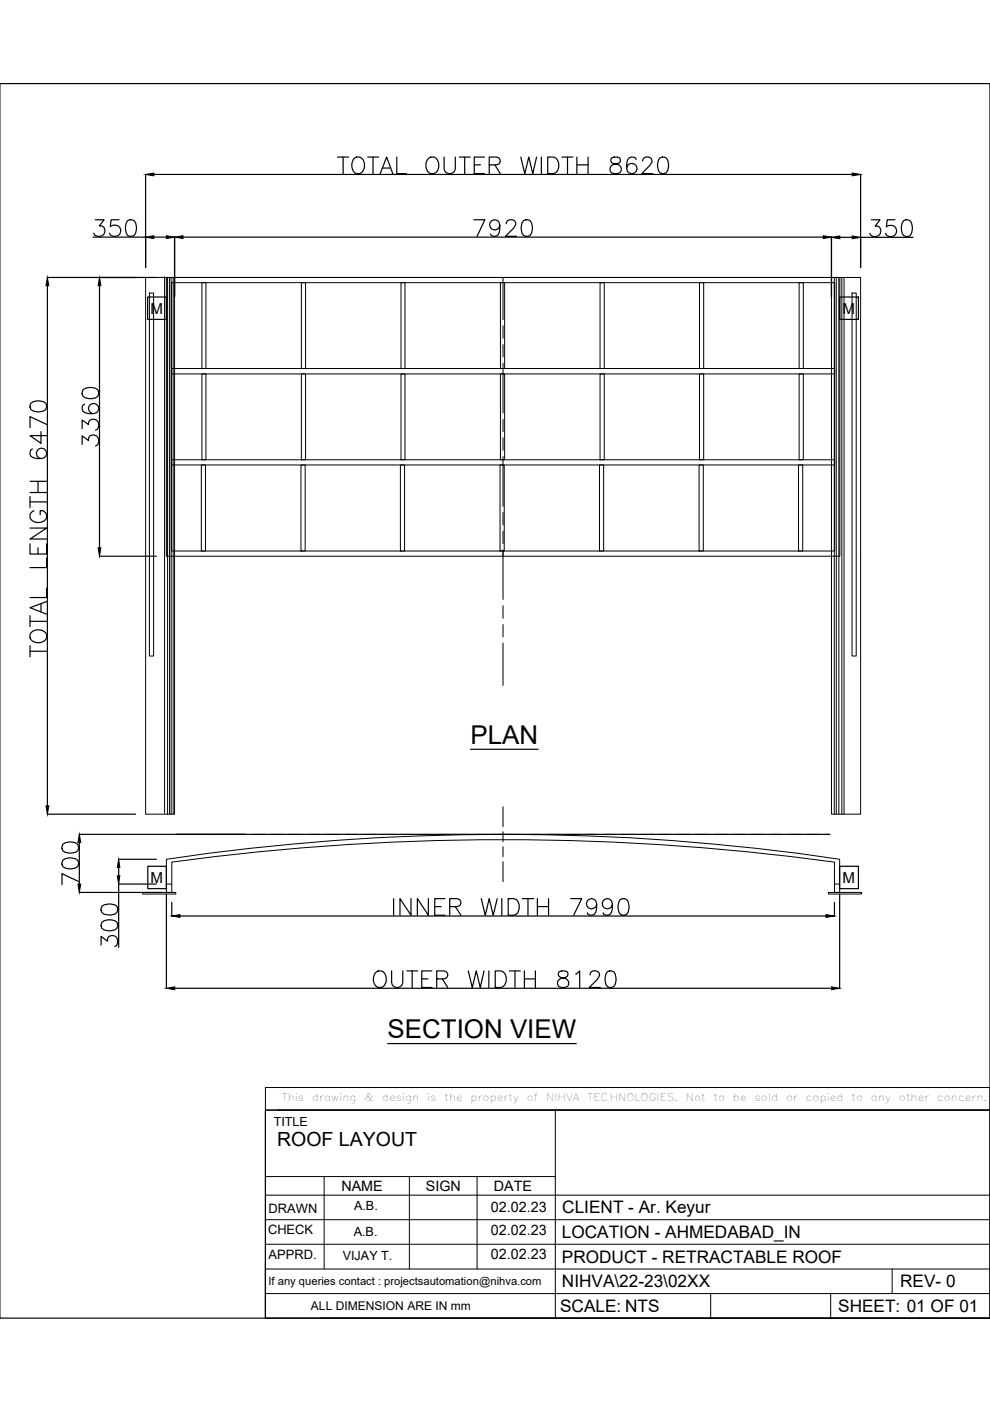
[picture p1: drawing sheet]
<svg xmlns="http://www.w3.org/2000/svg" width="210mm" height="297mm" viewBox="0 0 210 297" stroke-linecap="round" stroke-linejoin="round" font-family="sans-serif">
<!-- layer: 0 -->
<g fill="none" stroke="#000" stroke-width=".25">
<path d="M0 17.7h209.9v261.8h-209.9zM30.9 37v19.7M32.6 37h148.1M71.6 33.3h2.3M72.7 33.3v3.5M74.9 33.8a1.31 1.31 0 0 1 1.5-.5 1.31 1.31 0 0 1 .9 1.4 1.54 1.54 0 0 1-.4 1.6 1.54 1.54 0 0 1-1.7 .3 2.3 2.3 0 0 1-.3-2.8zM77.9 33.3h2.4M79.1 33.3v3.5M80.6 36.8l1.4-3.5 1.3 3.5M81.1 35.6h1.7M84.1 33.3v3.5h2.1M90.6 33.8a1.31 1.31 0 0 1 1.6-.5 1.31 1.31 0 0 1 .8 1.4 1.54 1.54 0 0 1-.3 1.6 1.54 1.54 0 0 1-1.7 .3 2.16 2.16 0 0 1-.4-2.8z"/>
<path d="M94.2 33.3v2.5a1.2 1.2 0 0 0 1.1 1 1.2 1.2 0 0 0 1.2-1v-2.5M97.4 33.3h2.3M98.5 33.3v3.5M100.6 35h1.3M102.7 33.3h-2.1v3.5h2.1M103.7 35h1.6l.5-.2a.84 .84 0 0 0 0-1.3l-.5-.2h-1.6v3.5M104.9 35l1.2 1.8M110.4 33.3l.9 3.5 .8-3.5 .9 3.5 .8-3.5M114.8 33.3v3.5M116.1 33.3h1.2a1.89 1.89 0 0 1 1.2 1.8 1.89 1.89 0 0 1-1.2 1.7h-1.2zM119.1 33.3h2.4M120.3 33.3v3.5"/>
<path d="M122.3 35h2.4M122.3 33.3v3.5M124.7 33.3v3.5M129.7 33.5a.72 .72 0 0 0 .3 1.2 1.41 1.41 0 0 1 1.7 1.4l-.2 .4a1.4 1.4 0 0 1-2.2-.4 1.14 1.14 0 0 1 1.1-1.3l.6-.1a.72 .72 0 0 0 .4-1.2l-.5-.2zM134.9 33.8a1.05 1.05 0 0 0-1.5-.3 3.1 3.1 0 0 0-.4 2.8 1.1 1.1 0 0 0 1.8 .1 1.1 1.1 0 0 0-.4-1.7 1.1 1.1 0 0 0-1.5 .9M136.2 34.1a.91 .91 0 0 1 .7-.8h.7a.87 .87 0 0 1 .5 1.4l-2 2.1h2.3M139.9 33.5a1.12 1.12 0 0 1 1.7 .5 2.87 2.87 0 0 1-.4 2.6 1.12 1.12 0 0 1-1.6-.5 2.84 2.84 0 0 1 .3-2.6zM182.5 37v19.7M10 58.8h23.2M19.7 50.3h11.2M20.2 46.6h1.9l-1 1.3a1.14 1.14 0 0 1 1.2 1.3 1.14 1.14 0 0 1-1.6 .9l-.5-.2-.3-.5M25.2 46.6h-1.6l-.2 1.5a1.26 1.26 0 0 1 1.9-.1 1.26 1.26 0 0 1-.3 1.9 1.26 1.26 0 0 1-1.8-.5"/>
<path d="M27.1 46.8a1.15 1.15 0 0 1 1.7 .5 2.87 2.87 0 0 1-.4 2.6 1.1 1.1 0 0 1-1.6-.5 2.99 2.99 0 0 1 .3-2.6zM32.6 50.3h2.7M37 50.2v12.7M38.8 50.3h135.8M100.5 46.6h2.3l-1.7 3.5M106 47.7a1.08 1.08 0 0 1-1.5 1 1.08 1.08 0 0 1-.4-1.7 1.08 1.08 0 0 1 1.7 .1 3.3 3.3 0 0 1-.3 2.8 1.05 1.05 0 0 1-1.5-.3M107.3 47.4a.88 .88 0 0 1 .7-.8h.7a.85 .85 0 0 1 .5 1.3l-2 2.2h2.3M111 46.8a1.15 1.15 0 0 1 1.7 .5 2.87 2.87 0 0 1-.3 2.6 1.15 1.15 0 0 1-1.7-.5 2.84 2.84 0 0 1 .3-2.6zM176.3 50.2v12.8M178.1 50.3h2.6M182.5 50.3h11.1M184.8 46.6h1.8l-1 1.3a1.14 1.14 0 0 1 1.2 1.4 1.14 1.14 0 0 1-1.6 .9l-.4-.2-.4-.5"/>
<path d="M189.8 46.6h-1.7l-.2 1.5a1.24 1.24 0 0 1 1.9 0 1.24 1.24 0 0 1-.2 1.8 1.24 1.24 0 0 1-1.8-.4M191.6 46.8a1.1 1.1 0 0 1 1.7 .5 2.94 2.94 0 0 1-.4 2.7 1.12 1.12 0 0 1-1.6-.5 2.94 2.94 0 0 1 .3-2.7zM10 60.6v110.2M21.1 60.6v55.5M31.3 63h4v4.7h-4zM178 63h4v4.7h-4zM6.5 85.5a2.69 2.69 0 0 1 3.2 0 1.12 1.12 0 0 1-.5 1.7 2.87 2.87 0 0 1-2.7-.4l-.1-.5zM6.9 95.2a1.05 1.05 0 0 0-.4 1.5 3.1 3.1 0 0 0 2.9 .4 1.1 1.1 0 0 0 .1-1.8 1.1 1.1 0 0 0-1.7 .4 1.1 1.1 0 0 0 .9 1.5M8.7 91.5v2.5l-2.3-1.6h3.5M9.9 90l-3.5-1.7v2.4M17.4 94.2v-1.8l1.4 1a1.12 1.12 0 0 1 1.2-1.2 1.12 1.12 0 0 1 .9 1.5l-.1 .5-.6 .4M17.4 90.9v-1.8l1.4 .9a1.12 1.12 0 0 1 1.3-1.1 1.12 1.12 0 0 1 .8 1.5l-.1 .5-.6 .3"/>
<path d="M17.6 82.7a2.69 2.69 0 0 1 3.2 0 1.15 1.15 0 0 1-.6 1.7 2.87 2.87 0 0 1-2.6-.4l-.2-.5zM17.9 85.7a.99 .99 0 0 0-.3 1.5 3.1 3.1 0 0 0 2.8 .3 1.08 1.08 0 0 0 .1-1.7 1.08 1.08 0 0 0-1.7 .4 1.08 1.08 0 0 0 .9 1.5M6.4 115.3v2.2h3.5v-2.2M6.4 112h3.5l-3.5 2.3h3.5M6.4 105.3v2.3M6.4 106.4h3.5M6.4 104.4h3.5M6.4 102.1h3.5M7.2 108.3a1.28 1.28 0 0 0-.8 1.4 1.28 1.28 0 0 0 1.3 1.1 1.62 1.62 0 0 0 2.2-1.7 1.2 1.2 0 0 0-1.4-.8v.8M8.1 102.1v2.3M8.1 116.1v1.4M9.9 118.3v2h-3.5"/>
<path d="M21.1 117.9h12.1M6.4 138.1h3.5M6.4 130.5v2.4M6.4 136.9v2.4M6.4 131.7h3.5M6.5 134.2a2.04 2.04 0 0 1 3.4 .4 1.7 1.7 0 0 1-.9 1.6 1.7 1.7 0 0 1-1.8-.1 1.24 1.24 0 0 1-.7-1.9zM8.7 128v1.7M9.9 127.5l-3.5 1.3 3.5 1.4M9.9 124.7v2h-3.5M99.8 158.9h14.3M10 172.6h18.8M13.3 179a2.69 2.69 0 0 1 3.2 0 1.15 1.15 0 0 1-.5 1.7 2.87 2.87 0 0 1-2.7-.3l-.2-.5z"/>
<path d="M16.8 176.9h35.1M16.8 178.6v8.8M13.3 182.4a2.69 2.69 0 0 1 3.2 0 1.12 1.12 0 0 1-.5 1.7 2.87 2.87 0 0 1-2.7-.4l-.2-.5zM16.7 186.9l-3.6-1.7v2.4M16.8 189.2h17.5M21.6 195.5a2.69 2.69 0 0 1 3.2 0 1.14 1.14 0 0 1-.5 1.7 2.94 2.94 0 0 1-2.7-.4l-.2-.5zM21.6 192.1a2.89 2.89 0 0 1 3.2 0 1.18 1.18 0 0 1-.5 1.7 2.94 2.94 0 0 1-2.7-.3l-.2-.5zM25.1 182.2h8.1M25.1 187.4h8.1M25.2 183.9v1.8M25.2 187.4v13.5M31.3 183.7h4v4.7h-4z"/>
<path d="M35.3 189.6v20M36.4 191.3v3M38.2 194.2h136.9M83.5 190.5v3.5M87.1 190.5v3.5l-2.3-3.5v3.5M90.8 190.5v3.5l-2.3-3.5v3.5M92.2 192.2h1.3M94.3 190.5h-2.1v3.5h2.1M95.3 192.2h1.6l.5-.1a.82 .82 0 0 0 0-1.4l-.5-.2h-1.6v3.5M96.5 192.2l1.2 1.8M102 190.5l.9 3.5 .8-3.5 .9 3.5 .8-3.5M106.4 190.5v3.5"/>
<path d="M107.8 190.5h1.1a1.94 1.94 0 0 1 .8 3l-.3 .4-.5 .1h-1.1zM110.8 190.5h2.3M111.9 190.5v3.5M113.9 192.2h2.4M113.9 190.5v3.5M116.3 190.5v3.5M121 190.5h2.3l-1.7 3.5M126.5 191.7a1.08 1.08 0 0 1-1.5 .9 1.08 1.08 0 0 1-.4-1.7 1.08 1.08 0 0 1 1.7 .1 3.1 3.1 0 0 1-.3 2.9 .99 .99 0 0 1-1.5-.4M129.9 191.7a1.08 1.08 0 0 1-1.5 .9 1.08 1.08 0 0 1-.5-1.7 1.08 1.08 0 0 1 1.8 .1 3.1 3.1 0 0 1-.4 2.9 1.01 1.01 0 0 1-1.4-.4M131.5 190.7a1.1 1.1 0 0 1 1.7 .5 2.87 2.87 0 0 1-.3 2.7 1.12 1.12 0 0 1-1.7-.5 2.87 2.87 0 0 1 .3-2.7zM176.9 191.3v3M178 183.7h4v4.7h-4z"/>
<path d="M178 189.6v20M21.4 200.3v-1.8l1.4 1a1.12 1.12 0 0 1 1.3-1.2 1.12 1.12 0 0 1 .8 1.5l-.1 .5-.5 .4M37.1 209.5h139.2M79.5 206.4a1.31 1.31 0 0 1 1.5-.5 1.31 1.31 0 0 1 .9 1.3 1.54 1.54 0 0 1-.4 1.7 1.54 1.54 0 0 1-1.6 .3 2.14 2.14 0 0 1-.4-2.8zM83 205.9v2.5a1.2 1.2 0 0 0 1.2 1 1.2 1.2 0 0 0 1.2-1v-2.5M86.2 205.9h2.4M87.4 205.9v3.5M89.4 207.5h1.3M91.6 205.9h-2.2v3.5h2.2M92.6 207.5h1.5a.85 .85 0 0 0 .7-1.3l-.7-.3h-1.5v3.5M93.8 207.5l1.1 1.9M99.3 205.9l.8 3.5 .9-3.5 .8 3.5 .8-3.5"/>
<path d="M103.6 205.9v3.5M105 205.9h1.1a1.87 1.87 0 0 1 1.3 1.7 1.87 1.87 0 0 1-1.3 1.8h-1.1zM108 205.9h2.3M109.2 205.9v3.5M111.2 207.5h2.3M111.2 205.9v3.5M113.5 205.9v3.5M118.5 206a.72 .72 0 0 0 .4 1.2 1.69 1.69 0 0 1 1.7 1 .92 .92 0 0 1-.9 1.2h-.6a1 1 0 0 1-.9-1.1 1 1 0 0 1 1-.9l.7-.2a.72 .72 0 0 0 .3-1.2l-.5-.1zM122.1 206.5l.8-.6v3.5M125.1 206.7a.79 .79 0 0 1 .6-.8h.7a.87 .87 0 0 1 .5 1.3l-2 2.2h2.4M128.8 206a1.12 1.12 0 0 1 1.6 .5 2.84 2.84 0 0 1-.3 2.7 1.1 1.1 0 0 1-1.6-.5 2.87 2.87 0 0 1 .3-2.7zM56.3 235.4h153.6v44.1h-153.6z"/>
<path d="M82.2 221.3h40M67.9 279.5h142"/>
</g>
<g fill="none" stroke="#000" stroke-width=".21">
<path d="M34.9 58.7v113.8M35.3 58.8h142.8v59.1h-142.8zM35.5 58.8v113.8M36 58.8v113.8M36.3 58.8v113.8M36.4 59.9h140.6v56.9h-140.6zM36.7 58.8v113.8M37 58.8v113.8h-6.1v-113.8h151.6v113.8h-6.2v-113.8M42.8 59.9h.9v18.2h-.9zM63.9 59.9h.9v18.2h-.9zM85 59.9h.9v18.2h-.9zM106.1 59.9h.9v18.2h-.9z"/>
<path d="M106.7 58.8v9M127.2 59.9h.9v18.2h-.9zM148.3 59.9h.9v18.2h-.9zM169.4 59.9h.9v18.2h-.9zM176.9 58.8v113.8M177.3 58.8v113.8M177.9 58.8v113.8M178.5 58.8v113.8M179 58.8v113.8M31.7 62.1h.9v77h-.9zM36.4 78.1h140.6v1.2h-140.6zM42.8 79.3h.9v18.2h-.9z"/>
<path d="M63.9 79.3h.9v18.2h-.9zM85 79.3h.9v18.2h-.9zM106.1 79.3h.9v18.2h-.9zM106.7 69.1v2.6M106.7 73.1v2.6M106.7 77v10.6M127.2 79.3h.9v18.2h-.9zM148.3 79.3h.9v18.2h-.9zM169.4 79.3h.9v18.2h-.9zM180.7 62.1h.8v77h-.8zM36.4 97.5h140.6v1.1h-140.6zM42.7 98.6h.9v18.2h-.9z"/>
<path d="M63.8 98.6h.9v18.2h-.9zM84.9 98.6h.9v18.2h-.9zM106 98.6h.9v18.2h-.9zM106.7 88.9v2.6M106.7 92.8v2.6M106.7 96.8v10.5M127.1 98.6h.9v18.2h-.9zM148.2 98.6h.9v18.2h-.9zM169.3 98.6h.9v18.2h-.9zM106.7 108.7v2.6M106.7 112.6v2.7M106.7 116.6v10.5"/>
<path d="M106.7 128.4v2.7M106.7 132.4v2.6M106.7 136.3v9M106.7 171.1v4.2M106.7 176.3v2.2M106.7 179.5v2.1M30.2 189.2h7.1v.4h-7.1zM35.3 182.2a484 484 0 0 1 142.7 0v7h-1.1v-6.4a520.5 520.5 0 0 0-140.5 0v6.4h-1.1zM35.3 187.4h1.1M106.7 182.7v4.2M175.7 189.2h7v.4h-7zM176.9 187.4h1.1"/>
<path d="M56.3 230.6h153.6v4.8h-153.6zM56.3 235.4v44.1M58.9 235.4h151M117.7 235.4v44.1M56.3 258.6h153.6M56.3 253.4h153.6M56.3 249.5h61.4M68.7 249.5v19.6M86.8 249.5v19.6M101.1 249.5v19.6M56.3 269.1h153.6M56.3 263.8h153.6"/>
<path d="M56.3 274.3h153.6M150.7 274.3v5.2M176.1 274.3v5.2M189.2 269.1v5.2"/>
</g>
<!-- layer: HIDDEN -->
<g fill="none" stroke="#000" stroke-width=".25">
<path d="M37.4 176.9h.1M37.5 176.9h.1M37.7 176.9h.1M37.9 176.9h2.5M40.5 176.9h.1M40.7 176.9h.1M40.9 176.9h.1M41 176.9h.1M41.2 176.9h.1M41.4 176.9h.1M41.5 176.9h.1M41.7 176.9h2.8"/>
<path d="M44.5 176.9h.1M44.7 176.9h.1M44.9 176.9h.1M45.1 176.9h.1M45.2 176.9h.1M45.4 176.9h.1M45.6 176.9h2.7M48.4 176.9h.1M48.6 176.9h.1M48.7 176.9h.1M48.9 176.9h.1M49.1 176.9h.1"/>
<path d="M49.2 176.9h.1M49.4 176.9h.1M49.6 176.9h2.7M52.4 176.9h.1M52.6 176.9h.1M52.8 176.9h.1M52.9 176.9h.1M53.1 176.9h.1M53.3 176.9h.1M53.4 176.9h2.8M56.3 176.9h.1M56.4 176.9h.1"/>
<path d="M56.6 176.9h.1M56.8 176.9h.1M57 176.9h.1M57.1 176.9h.1M57.3 176.9h2.7M60.1 176.9h.1M60.3 176.9h.1M60.5 176.9h.1M60.6 176.9h.1M60.8 176.9h.1M61 176.9h.1M61.1 176.9h.1"/>
<path d="M61.3 176.9h2.8M64.1 176.9h.1M64.3 176.9h.1M64.5 176.9h.1M64.7 176.9h.1M64.8 176.9h.1M65 176.9h.1M65.2 176.9h2.7M68 176.9h.1M68.2 176.9h.1M68.3 176.9h.1M68.5 176.9h.1"/>
<path d="M68.7 176.9h.1M68.8 176.9h.1M69 176.9h.1M69.2 176.9h2.7M72 176.9h.1M72.2 176.9h.1M72.4 176.9h.1M72.5 176.9h.1M72.7 176.9h.1M72.9 176.9h.1M73 176.9h2.8M75.9 176.9h.1"/>
<path d="M76 176.9h.1M76.2 176.9h.1M76.4 176.9h.1M76.6 176.9h.1M76.7 176.9h.1M76.9 176.9h2.7M79.7 176.9h.1M79.9 176.9h.1M80.1 176.9h.1M80.2 176.9h.1M80.4 176.9h.1M80.6 176.9h.1"/>
<path d="M80.7 176.9h.1M80.9 176.9h2.8M83.7 176.9h.1M83.9 176.9h.1M84.1 176.9h.1M84.3 176.9h.1M84.4 176.9h.1M84.6 176.9h.1M84.8 176.9h2.7M87.6 176.9h.1M87.8 176.9h.1M87.9 176.9h.1"/>
<path d="M88.1 176.9h.1M88.3 176.9h.1M88.4 176.9h.1M88.6 176.9h.1M88.8 176.9h2.6M91.5 176.9h.1M91.6 176.9h.1M91.8 176.9h.1M92 176.9h.1M92.1 176.9h.1M92.3 176.9h.1M92.5 176.9h.1"/>
<path d="M92.6 176.9h2.8M95.5 176.9h.1M95.6 176.9h.1M95.8 176.9h.1M96 176.9h.1M96.2 176.9h.1M96.3 176.9h.1M96.5 176.9h2.7M99.3 176.9h.1M99.5 176.9h.1M99.7 176.9h.1M99.8 176.9h.1"/>
<path d="M100 176.9h.1M100.2 176.9h.1M100.3 176.9h.1M100.5 176.9h2.8M103.3 176.9h.1M103.5 176.9h.1M103.7 176.9h.1M103.9 176.9h.1M104 176.9h.1M104.2 176.9h.1M104.4 176.9h2.7M107.2 176.9h.1"/>
<path d="M107.4 176.9h.1M107.5 176.9h.1M107.7 176.9h.1M107.9 176.9h.1M108 176.9h.1M108.2 176.9h2.8M111.1 176.9h.1M111.2 176.9h.1M111.4 176.9h.1M111.6 176.9h.1M111.7 176.9h.1M111.9 176.9h.1"/>
<path d="M112.1 176.9h.1M112.2 176.9h2.8M115.1 176.9h.1M115.2 176.9h.1M115.4 176.9h.1M115.6 176.9h.1M115.8 176.9h.1M115.9 176.9h.1M116.1 176.9h2.7M118.9 176.9h.1M119.1 176.9h.1M119.3 176.9h.1"/>
<path d="M119.4 176.9h.1M119.6 176.9h.1M119.8 176.9h.1M119.9 176.9h.1M120.1 176.9h2.8M123 176.9h.1M123.1 176.9h.1M123.3 176.9h.1M123.5 176.9h.1M123.6 176.9h.1M123.8 176.9h.1M124 176.9h2.7"/>
<path d="M126.8 176.9h.1M127 176.9h.1M127.1 176.9h.1M127.3 176.9h.1M127.5 176.9h.1M127.6 176.9h.1M127.8 176.9h2.8M130.7 176.9h.1M130.8 176.9h.1M131 176.9h.1M131.2 176.9h.1M131.3 176.9h.1"/>
<path d="M131.5 176.9h.1M131.7 176.9h.1M131.8 176.9h2.8M134.7 176.9h.1M134.8 176.9h.1M135 176.9h.1M135.2 176.9h.1M135.4 176.9h.1M135.5 176.9h.1M135.7 176.9h2.7M138.5 176.9h.1M138.7 176.9h.1"/>
<path d="M138.9 176.9h.1M139 176.9h.1M139.2 176.9h.1M139.4 176.9h.1M139.5 176.9h.1M139.7 176.9h2.6M142.4 176.9h.1M142.6 176.9h.1M142.7 176.9h.1M142.9 176.9h.1M143.1 176.9h.1M143.2 176.9h.1"/>
<path d="M143.4 176.9h.1M143.6 176.9h2.7M146.4 176.9h.1M146.6 176.9h.1M146.7 176.9h.1M146.9 176.9h.1M147.1 176.9h.1M147.2 176.9h.1M147.4 176.9h2.8M150.3 176.9h.1M150.4 176.9h.1M150.6 176.9h.1"/>
<path d="M150.8 176.9h.1M150.9 176.9h.1M151.1 176.9h.1M151.3 176.9h.1M151.4 176.9h2.8M154.3 176.9h.1M154.4 176.9h.1M154.6 176.9h.1M154.8 176.9h.1M155 176.9h.1M155.1 176.9h.1M155.3 176.9h2.7"/>
<path d="M158.1 176.9h.1M158.3 176.9h.1M158.5 176.9h.1M158.6 176.9h.1M158.8 176.9h.1M159 176.9h.1M159.1 176.9h2.8M162 176.9h.1M162.2 176.9h.1M162.3 176.9h.1M162.5 176.9h.1M162.7 176.9h.1"/>
<path d="M162.8 176.9h.1M163 176.9h.1M163.2 176.9h2.7M166 176.9h.1M166.2 176.9h.1M166.3 176.9h.1M166.5 176.9h.1M166.7 176.9h.1M166.8 176.9h.1M167 176.9h2.8M169.9 176.9h.1M170 176.9h.1"/>
<path d="M170.2 176.9h.1M170.4 176.9h.1M170.5 176.9h.1M170.7 176.9h.1M170.9 176.9h.1M171 176.9h2.8M173.9 176.9h.1M174 176.9h.1M174.2 176.9h.1M174.4 176.9h.1M174.6 176.9h.1M174.7 176.9h.1"/>
<path d="M174.9 176.9h1.1"/>
</g>
<!-- layer: 0 -->
<g fill="#000" stroke="#000" stroke-width=".21">
<path d="M30.9 37l1.7-.3v.6zM180.7 36.7l1.8 .3-1.8 .3zM30.9 50.3l1.7-.3v.6zM35.3 50l1.7 .3-1.7 .3zM37 50.3l1.8-.3v.6zM174.6 50l1.7 .3-1.7 .3zM176.3 50.3l1.8-.3v.6zM180.7 50l1.8 .3-1.8 .3zM10 58.8l.3 1.8h-.5zM21.1 58.8l.3 1.8h-.6zM20.8 116.1h.6l-.3 1.8zM9.8 170.8h.5l-.3 1.8z"/>
<path d="M16.8 176.9l.3 1.7h-.6zM16.5 187.4h.6l-.3 1.8zM25.2 182.2l.2 1.7h-.5zM24.9 185.7h.5l-.2 1.7zM36.4 194.2l1.8-.3v.6zM175.1 193.9l1.8 .3-1.8 .3zM35.3 209.5l1.8-.3v.6zM176.3 209.2l1.7 .3-1.7 .3z"/>
</g>
<g font-size="5.5">
<text x="99.8" y="157.7">PLAN</text>
<text x="82.2" y="220.1">SECTION VIEW</text>
</g>
<text font-size="4.1" x="58.8" y="243.1">ROOF LAYOUT</text>
<g font-size="3.6">
<text x="119.2" y="257.2">CLIENT - Ar. Keyur</text>
<text x="119.1" y="262.5">LOCATION - AHMEDABAD_IN</text>
<text x="119.1" y="267.7">PRODUCT - RETRACTABLE ROOF</text>
<text x="119.1" y="272.9">NIHVA\22-23\02XX</text>
<text x="190.9" y="272.9">REV- 0</text>
<text x="118.8" y="278.2">SCALE: NTS</text>
<text x="177.7" y="278.2">SHEET: 01 OF 01</text>
</g>
<g font-size="3.2">
<text x="31.9" y="66.6">M</text>
<text x="178.6" y="66.6">M</text>
<text x="31.9" y="187.3">M</text>
<text x="178.6" y="187.3">M</text>
</g>
<g font-size="3">
<text x="72.4" y="252.6">NAME</text>
<text x="90.3" y="252.6">SIGN</text>
<text x="104.1" y="256.9">02.02.23</text>
<text x="104.7" y="252.6">DATE</text>
<text x="104.1" y="261.9">02.02.23</text>
<text x="104.1" y="267">02.02.23</text>
</g>
<g font-size="2.7">
<text x="58.1" y="238.7">TITLE</text>
<text x="57" y="257.1">DRAWN</text>
<text x="75.1" y="256.5">A.B.</text>
<text x="56.8" y="261.7">CHECK</text>
<text x="75" y="262.1">A.B.</text>
<text x="57" y="266.9">APPRD.</text>
<text x="72.7" y="267.2">VIJAY T.</text>
</g>
<text font-size="2.6" x="65.9" y="277.8">ALL DIMENSION ARE IN mm</text>
<text font-size="2.4" x="56.9" y="272.4">If any queries contact : projectsautomation@nihva.com</text>
<g font-size="2.2">
<text x="59.7" y="233.5">This</text>
<text x="66.2" y="233.5">drawing</text>
<text x="77.3" y="233.5">&amp;</text>
<text x="81" y="233.5">design</text>
<text x="90.6" y="233.5">is</text>
<text x="94.2" y="233.5">the</text>
<text x="99.8" y="233.5">property</text>
<text x="111.7" y="233.5">of</text>
<text x="115.8" y="233.5">NIHVA</text>
<text x="124.5" y="233.5">TECHNOLOGIES.</text>
<text x="145.4" y="233.5">Not</text>
<text x="151.3" y="233.5">to</text>
<text x="155.4" y="233.5">be</text>
<text x="160" y="233.5">sold</text>
<text x="166.7" y="233.5">or</text>
<text x="170.9" y="233.5">copied</text>
<text x="180.5" y="233.5">to</text>
<text x="184.7" y="233.5">any</text>
<text x="190.6" y="233.5">other</text>
<text x="198.7" y="233.5">concern.</text>
</g>
</svg>
